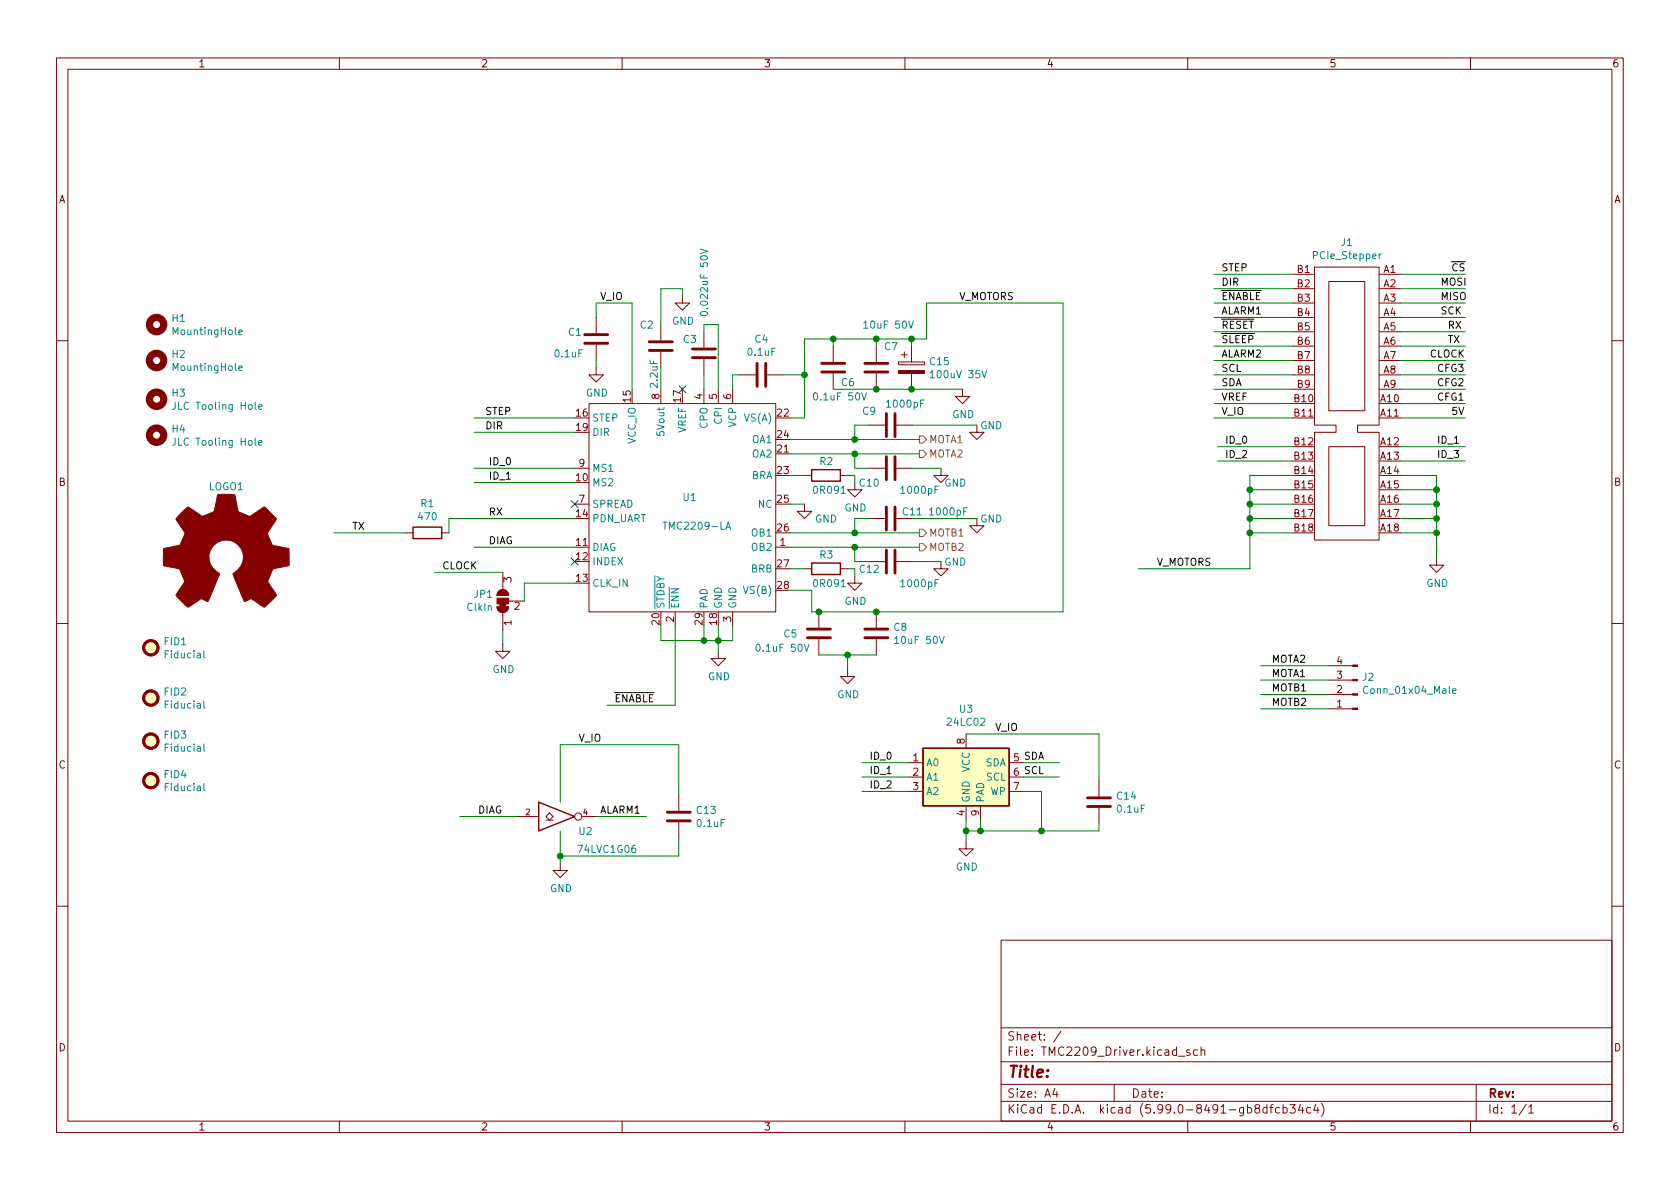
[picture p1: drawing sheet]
<svg xmlns="http://www.w3.org/2000/svg" width="297mm" height="210mm" viewBox="0 0 297 210" stroke-linecap="round" stroke-linejoin="round" font-family="sans-serif">
<g fill="none" stroke="#840000" stroke-width=".18">
<path d="M10 10.2h277v190.1h-277zM12 12.2h273v186.1h-273zM60 10.2v2M110 10.2v2M160 10.2v2M210 10.2v2M260 10.2v2M105.4 56.1v2.8M116.8 57.4v2.8M120.6 52.3v1.3h1.3l-1.3 1.3-1.2-1.3h1.2M124.5 58.7v2.8M228.6 48.5h3.8"/>
<path d="M228.6 51h3.8M228.6 53.6h3.8M228.6 56.1h3.8M228.6 58.7h3.8M232.4 47.2h11.4v28h-3.8v1.2h3.8v19.1h-11.4v-19.1h3.8v-1.2h-3.8zM234.9 49.8h6.4v22.8h-6.4zM243.8 48.5h3.8M243.8 51h3.8M243.8 53.6h3.8M243.8 56.1h3.8M243.8 58.7h3.8M10 60.2h2"/>
<path d="M104.1 71.4h33.1v36.8h-33.1zM105.4 65v1.3h1.3l-1.3 1.3-1.3-1.3h1.3M105.4 61v2.7M116.8 62.2v2.8M116.8 68.8v2.6M124.5 63.5v2.8M124.5 68.8v2.6M127 68.8v2.6M129.5 68.8v2.6M130.8 66.3h2.8M135.6 66.3h2.8M147.3 61.2v2.8"/>
<path d="M147.3 66v2.8M153.7 75.2h2.8M154.9 61.2v2.8M154.9 66v2.8M158.5 75.2h2.8M158.9 64h4.5v.5h-4.5zM159.4 62.7h1M159.9 62.2v1M161.2 61.2v2.8M161.2 66v2.8M170.2 68.8v1.3h1.2l-1.2 1.3-1.3-1.3h1.3M172.7 75.2v1.2h1.3l-1.3 1.3-1.3-1.3h1.3"/>
<path d="M228.6 71.4h3.8M228.6 73.9h3.8M228.6 79h3.8M228.6 61.2h3.8M228.6 63.7h3.8M228.6 66.3h3.8M228.6 68.8h3.8M234.9 79h6.4v14h-6.4zM243.8 71.4h3.8M243.8 73.9h3.8M243.8 79h3.8M243.8 61.2h3.8"/>
<path d="M243.8 63.7h3.8M243.8 66.3h3.8M243.8 68.8h3.8M285 60.2h2M71.8 94.2h1.2M78.1 94.2h1.3M101.6 89.1h2.5M101.6 96.8h2.5M101.6 82.8h2.5M137.2 96.8h2.5M137.2 80.3h2.5M142.2 89.1v1.3h1.3l-1.3 1.3-1.2-1.3h1.2"/>
<path d="M142.2 84.1h1.3M148.6 84.1h1.3M151.1 85.3v1.3h1.3l-1.3 1.3-1.2-1.3h1.2M153.7 91.7h2.8M153.7 82.8h2.8M153.7 99.3h2.8M158.5 91.7h2.8M158.5 82.8h2.8M158.5 99.3h2.8M166.4 99.3v1.3h1.2l-1.2 1.2-1.3-1.2h1.3M166.4 82.8v1.3h1.2l-1.2 1.2-1.3-1.2h1.3M172.7 91.7v1.3h1.3l-1.3 1.2-1.3-1.2h1.3"/>
<path d="M228.6 81.5h3.8M228.6 84.1h3.8M228.6 86.6h3.8M228.6 89.1h3.8M228.6 91.7h3.8M228.6 94.2h3.8M243.8 81.5h3.8M243.8 84.1h3.8M243.8 86.6h3.8M243.8 89.1h3.8M243.8 91.7h3.8M243.8 94.2h3.8"/>
<path d="M254 98.7v1.2h1.3l-1.3 1.3-1.3-1.3h1.3M10 110.2h2M87.9 107.3h2a1.02 1.02 0 0 1-1 1 1.02 1.02 0 0 1-1-1zM88.2 104.6a1.02 1.02 0 0 1 1.1-.3 1.02 1.02 0 0 1 .6 1h-2zM88.9 113.9v1.3h1.3l-1.3 1.3-1.3-1.3h1.3M88.9 101.2v3.1M88.9 108.3v3.1M89.9 106.3h2.8M119.4 108.2v2.5M127 115.2v1.3h1.3l-1.3 1.2-1.3-1.2h1.3M129.5 108.2v2.5M142.2 100.6h1.3"/>
<path d="M144.8 108.2v2.8M144.8 113v2.8M148.6 100.6h1.3M149.9 118.4v1.2h1.2l-1.2 1.3-1.3-1.3h1.3M151.1 101.8v1.3h1.3l-1.3 1.3-1.2-1.3h1.2M154.9 108.2v2.8M154.9 113v2.8M234.9 117.7h4.3M285 110.2h2M160.7 134.9h2.5M160.7 137.4h2.5M160.7 139.9h2.5"/>
<path d="M170.8 129.8v2.5M178.4 134.9h2.6M178.4 137.4h2.6M178.4 139.9h2.6M194.3 138v2.8M234.9 120.3h4.3M234.9 122.8h4.3M234.9 125.3h4.3M91.4 144.4h3.8M96.5 145h1.3M97.2 143.8l.6 .6-.6 .6-.7-.6zM99.1 152.6v1.3h1.2l-1.2 1.3-1.3-1.3h1.3"/>
<path d="M102.9 144.4h2.5M120 140.6v2.8M120 145.4v2.8M170.8 148.8v1.3h1.3l-1.3 1.3-1.3-1.3h1.3M170.8 142.5v2.5M173.4 142.5v2.5M194.3 142.9v2.8M10 160.2h2M177 166.3h108v32h-108zM285 160.2h2M60 198.3v2M110 198.3v2"/>
<path d="M160 198.3v2M177 194.8h108M177 191.8h108M177 187.8h108M177 181.8h108M186.5 192.5l-.4 1h1M186.9 193v1M187.6 182.4l-1.3 1.9M197 191.8v3M208.4 186.8h1.1M210 198.3v2M210.4 185.7l-.4-.1-.2 .2 .1 .3 .5 .1v.4h-.6"/>
<path d="M211.7 185.7l-.4-.1-.3 .3v.4l.1 .3h.6M212.4 185.8l.2-.2 .3 .1 .1 .9M212.4 185.1v1.5M222.1 196l-.2-.3v-.2l.2-.2 .5 .1 .1 .2-.1 .2-.6 .2-.1 .3v.4l.2 .1h.3l.3-.3-.1-.4-.2-.1M224 195.9l-.4-.1-.3 .3v.4l.1 .3h.6M224 195.3v1.5M224.5 195.8h.6M225.1 195.3l-.4 .2v1.3M226.2 195.9l-.4-.1-.3 .3v.4l.1 .3h.6M226.9 195.9l.4-.1 .3 .3v.4l-.2 .3h-.5M226.9 195.3v1.5M228.1 195.3h.9l-.5 .6 .4 .1v.7l-.2 .1h-.4l-.2-.1"/>
<path d="M229.9 195.3l-.3 1h.9M230.3 195.8v1M231.7 195.9l-.4-.1-.3 .3v.4l.1 .3h.6M232.6 195.3l-.3 1h.9M233 195.8v1M233.6 195.1a1.72 1.72 0 0 1 0 2.3M260 198.3v2M261 191.8v6.5M269.9 195.3l-1.3 1.9M270.3 195.8l.4-.5v1.5M270.3 196.8h.9"/>
<circle cx="102.2" cy="144.4" r=".63"/>
</g>
<g fill="#840000" stroke="#840000" stroke-width=".18">
<path d="M87.9 107.3h2a1.02 1.02 0 0 1-1 1 1.02 1.02 0 0 1-1-1z"/>
<path d="M88.2 104.6a1.02 1.02 0 0 1 1.1-.3 1.02 1.02 0 0 1 .6 1h-2z"/>
<path d="M88.4 106.8h1v.5h-1z"/>
<path d="M87.9 105.8h2v1h-2z"/>
<path d="M239.2 117.6h.8v.3h-.8z"/>
<path d="M239.2 120.1h.8v.3h-.8z"/>
<path d="M239.2 122.7h.8v.2h-.8z"/>
<path d="M239.2 125.2h.8v.3h-.8z"/>
<path d="M31.7 91l1.6-1.4 2.3 1.6a4.7 4.7 0 0 0 2.2-.8l.7-2.9h2.9a.92 .92 0 0 1 .3 1l.4 2 2.1 .8 2.4-1.6a.97 .97 0 0 1 .9 .6l1.4 1.5-1.6 2.4v.2l.2 .6 .7 1.4 2.9 .6v3l-2.8 .6-1 2.3 1.6 2.3-1.5 1.6a.81 .81 0 0 1-.8 .5l-2.2-1.4-1.2 .4-2-4.8a3.1 3.1 0 0 0 1.7-3.5 3.1 3.1 0 0 0-2.9-2.5 3.1 3.1 0 0 0-3 2.4 3.1 3.1 0 0 0 1.7 3.5l.1 .1-2 4.9-1.1-.5a3.5 3.5 0 0 0-1.6 1l-.9 .5-2-2a.93 .93 0 0 1 .4-.9l1.1-1.6-.9-2.1a3.7 3.7 0 0 0-1.9-.6l-1-.2v-2.9a.87 .87 0 0 1 .9-.3l2-.4 .6-1.4a.82 .82 0 0 0 .1-1.2l-1.4-2z"/>
<path d="M158.9 65.5h4.5v.5h-4.5z"/>
</g>
<g fill="none" stroke="#840000" stroke-width=".51">
<path d="M103.4 59.2h4M103.4 60.7h4M114.8 62h4.1M114.8 60.4h4.1M122.4 63.2h4.1M122.4 61.7h4.1M133.9 64.3v4M135.4 64.3v4M145.3 65.8h4.1M145.3 64.3h4.1M152.9 65.8h4.1M152.9 64.3h4.1"/>
<path d="M156.7 73.1v4.1M158.2 73.1v4.1M156.7 80.8v4M156.7 89.7v4M156.7 97.3v4M158.2 80.8v4M158.2 89.7v4M158.2 97.3v4M142.7 112.8h4.1M142.7 111.2h4.1M152.9 112.8h4.1M152.9 111.2h4.1"/>
<path d="M118 145.2h4M118 143.6h4M192.3 142.6h4M192.3 141.1h4"/>
<circle cx="26.7" cy="114.5" r="1.27"/>
<circle cx="26.7" cy="123.4" r="1.27"/>
<circle cx="26.7" cy="131.1" r="1.27"/>
<circle cx="26.7" cy="138" r="1.27"/>
</g>
<path d="M73 93.2h5.1v2h-5.1zM143.5 99.6h5.1v2h-5.1zM143.5 83.1h5.1v2h-5.1zM163.2 132.3h15.2v10.2h-15.2zM95.2 141.9l6.4 2.5-6.4 2.5z" fill="none" stroke="#840000" stroke-width=".25"/>
<g fill="none" stroke="#008484" stroke-width=".18">
<path d="M42.2 58.8l.6-.2v-.2l-.4-.1-.2 .2 .1 .6h.5M123.8 44l1.3 .4-1.3 .5M124 55.2a.69 .69 0 0 1 1.1 .3 .72 .72 0 0 1-1.3-.1zM152.7 57.1l.4-.3v1.2M152.7 58h.7M160.6 56.8l.5 1.2 .4-1.2M244.2 44.9l-.4 .2M31 77.5v.9a.41 .41 0 0 1-.5 .3M31 71.1v.9a.41 .41 0 0 1-.5 .4M42.2 65.1l.6-.1v-.3h-.4l-.2 .2 .1 .6h.5M45.1 77.5v1.1l.2 .1M45.1 71.1v1.1l.2 .2"/>
<path d="M45.7 78.3l.6-.1v-.2l-.4-.1-.2 .2 .1 .6h.5M45.7 72l.6-.2v-.2l-.4-.1-.2 .2 .1 .6h.5M152.4 69.5l.4 1.2 .4-1.2M164.5 65.9l.3-.4v1.3M164.5 66.8h.7M173.6 65.5l.4 1.3 .5-1.3M117.2 92.3h.7M128.3 93.6l.5-1.3 .4 1.3M128.5 93.2h.6M36 115.1v1.1l.2 .1M142.2 113.9l.4 1.3 .4-1.3M158.2 112.9l.3-.4v1.3"/>
<path d="M158.2 113.8h.7M166.1 112.5l.4 1.3 .5-1.3M36 138.6v1l.2 .2M36 131.6v1.1l.2 .1M36 124v1l.2 .2M256.8 122.2l.7-.1-.1-.3h-.4l-.2 .2 .1 .6h.5"/>
</g>
<g fill="#ffffbf" stroke="#ffffbf" stroke-width=".18">
<path d="M163.2 132.3h15.2v10.2h-15.2z"/>
<circle cx="26.7" cy="138" r="1.27"/>
<circle cx="26.7" cy="131.1" r="1.27"/>
<circle cx="26.7" cy="114.5" r="1.27"/>
<circle cx="26.7" cy="123.4" r="1.27"/>
</g>
<g fill="none" stroke="#840000" stroke-width="1.3">
<circle cx="27.7" cy="57.4" r="1.27"/>
<circle cx="27.7" cy="70.6" r="1.27"/>
<circle cx="27.7" cy="63.7" r="1.27"/>
<circle cx="27.7" cy="77" r="1.27"/>
</g>
<path d="M162.6 77.1h.6l.6 .6-.6 .7h-.6zM162.6 79.6h.6l.6 .7-.6 .6h-.6zM162.6 96.1h.6l.6 .7-.6 .6h-.6zM162.6 93.6h.6l.6 .6-.6 .7h-.6z" fill="none" stroke="#848400" stroke-width=".18"/>
<g fill="none" stroke="#008400" stroke-width=".18">
<path d="M105.4 56.1v-2.5h6.4v15.2M120.6 52.3v-1.3h-3.8v6.4M124.5 58.7v-1.3h2.5v11.4M147.3 59.9v1.3M154.9 59.9v1.3M161.2 59.9v1.3M214.6 51h14M214.6 53.6h14M214.6 48.5h14M214.6 56.1h14M214.6 58.7h14M247.6 51h11.5"/>
<path d="M247.6 53.6h11.5M247.6 48.5h11.5M247.6 56.1h11.5M247.6 58.7h11.5M83.8 73.9h17.8M83.8 76.4h17.8M105.4 63.7v1.3M116.8 65v3.8M124.5 66.3v2.5M130.8 66.3h-1.3v2.5M138.4 66.3h3.8M139.7 73.9h2.5v-14h21.6v-6.3h24.2v54.6h-44.5v-3.8h-3.8"/>
<path d="M139.7 77.7h22.9M147.3 68.8h22.9M153.7 75.2h-2.6v2.5M161.3 75.2h11.4M214.6 68.8h14M214.6 66.3h14M214.6 73.9h14M214.6 71.4h14M214.6 61.2h14M214.6 63.7h14M215.3 79h13.3M247.6 68.8h11.5"/>
<path d="M247.6 66.3h11.5M247.6 73.9h11.5M247.6 71.4h11.5M247.6 61.2h11.5M247.6 63.7h11.5M247.6 79h11.5M59.1 94.2h12.7M83.8 96.8h17.8M83.8 85.3h17.8M83.8 82.8h17.8M101.6 91.7h-22.2v2.5M139.7 94.2h22.9"/>
<path d="M139.7 96.8h22.9M139.7 80.3h22.9M139.7 84.1h2.5M139.7 89.1h2.5M149.9 84.1h1.2v1.2M151.1 96.8v2.5h2.6M151.1 80.3v2.5h2.6M153.7 91.7h-2.6v2.5M161.3 99.3h5.1M161.3 91.7h11.4M161.3 82.8h5.1M215.3 81.5h13.3"/>
<path d="M221 94.2h7.6M221 91.7h7.6M221 89.1h7.6M221 86.6h7.6M228.6 84.1h-7.6v16.5h-19.7M247.6 94.2h6.4M247.6 91.7h6.4M247.6 84.1h6.4v14.6M247.6 89.1h6.4M247.6 86.6h6.4M247.6 81.5h11.5M76.8 101.2h12.1"/>
<path d="M88.9 111.4v2.5M101.6 103.1h-8.9v3.2M116.8 110.7v2.6h12.7v-2.6M119.4 110.7v14h-12.1M124.5 110.7v2.6M127 110.7v4.5M139.7 100.6h2.5M144.8 115.8h10.1M149.9 100.6h1.2v1.2M149.9 115.8v2.6M222.9 117.7h12M152.4 134.9h8.3"/>
<path d="M152.4 137.4h8.3M152.4 139.9h8.3M170.8 129.8h23.5v8.2M181 134.9h6.3M181 137.4h6.3M181 139.9h3.1v7M222.9 120.3h12M222.9 122.8h12M222.9 125.3h12M81.3 144.4h10.1M99.1 146.9v5.7M105.4 144.4h8.9"/>
<path d="M120 140.6v-8.9h-20.9v10.2M120 148.2v3.2h-20.9M170.8 145v3.8M173.4 145v1.9M194.3 145.7v1.2h-23.5"/>
</g>
<path d="M120 68.2l1.3 1.2M121.3 68.2l-1.3 1.2M101 88.5l1.2 1.3M101 98.7l1.2 1.2M102.2 88.5l-1.2 1.3M102.2 98.7l-1.2 1.2" fill="none" stroke="#000084" stroke-width=".18"/>
<g fill="#008400" stroke="#008400" stroke-width=".18">
<circle cx="154.9" cy="68.8" r=".51"/>
<circle cx="161.2" cy="68.8" r=".51"/>
<circle cx="161.2" cy="59.9" r=".51"/>
<circle cx="154.9" cy="59.9" r=".51"/>
<circle cx="173.4" cy="146.9" r=".51"/>
<circle cx="170.8" cy="146.9" r=".51"/>
<circle cx="184.2" cy="146.9" r=".51"/>
<circle cx="149.9" cy="115.8" r=".51"/>
<circle cx="254" cy="91.7" r=".51"/>
<circle cx="254" cy="94.2" r=".51"/>
<circle cx="221" cy="86.6" r=".51"/>
<circle cx="221" cy="89.1" r=".51"/>
<circle cx="221" cy="91.7" r=".51"/>
<circle cx="221" cy="94.2" r=".51"/>
<circle cx="254" cy="86.6" r=".51"/>
<circle cx="254" cy="89.1" r=".51"/>
<circle cx="99.1" cy="151.4" r=".51"/>
<circle cx="124.5" cy="113.3" r=".51"/>
<circle cx="127" cy="113.3" r=".51"/>
<circle cx="142.2" cy="66.3" r=".51"/>
<circle cx="147.3" cy="59.9" r=".51"/>
<circle cx="151.1" cy="80.3" r=".51"/>
<circle cx="151.1" cy="94.2" r=".51"/>
<circle cx="151.1" cy="96.8" r=".51"/>
<circle cx="151.1" cy="77.7" r=".51"/>
<circle cx="144.8" cy="108.2" r=".51"/>
<circle cx="154.9" cy="108.2" r=".51"/>
</g>
<text font-size="2.8" fill="#840000" x="178" y="190.6">Title:</text>
<g font-size="2.1" fill="#840000">
<text x="178" y="184">Sheet: /</text>
<text x="178" y="186.7">File: TMC2209_Driver.kicad_sch</text>
<text x="178" y="196.9">KiCad E.D.A. kicad (5.99.0-8491-gb8dfcb34c4)</text>
<text x="178" y="194.1">Size: A4</text>
<text x="200" y="194.1">Date:</text>
<text x="263" y="194.1">Rev:</text>
<text x="263" y="196.9">Id: 1/1</text>
</g>
<g font-size="1.8" fill="#840000">
<text x="35" y="11.9">1</text>
<text x="85" y="11.9">2</text>
<text x="135" y="11.9">3</text>
<text x="185" y="11.9">4</text>
<text x="235" y="11.9">5</text>
<text x="285" y="11.9">6</text>
<text x="10.3" y="35.9">A</text>
<text x="285.3" y="35.9">A</text>
<text x="229.4" y="48.3">B1</text>
<text x="229.4" y="50.8">B2</text>
<text x="229.4" y="53.3">B3</text>
<text x="244.6" y="48.3">A1</text>
<text x="244.6" y="50.8">A2</text>
<text x="244.6" y="53.3">A3</text>
<text x="229.4" y="55.9">B4</text>
<text x="229.4" y="58.4">B5</text>
<text x="244.6" y="55.9">A4</text>
<text x="244.6" y="58.4">A5</text>
<text x="229.4" y="61">B6</text>
<text x="229.4" y="63.5">B7</text>
<text x="244.6" y="61">A6</text>
<text x="244.6" y="63.5">A7</text>
<text x="111.5" y="71.1" transform="rotate(-90 111.5 71.1)">15</text>
<text x="116.6" y="70.6" transform="rotate(-90 116.6 70.6)">8</text>
<text x="120.4" y="71.1" transform="rotate(-90 120.4 71.1)">17</text>
<text x="124.2" y="70.6" transform="rotate(-90 124.2 70.6)">4</text>
<text x="126.7" y="70.6" transform="rotate(-90 126.7 70.6)">5</text>
<text x="129.3" y="70.6" transform="rotate(-90 129.3 70.6)">6</text>
<text x="228.9" y="71.1">B10</text>
<text x="229.4" y="66">B8</text>
<text x="229.4" y="68.6">B9</text>
<text x="244.1" y="71.1">A10</text>
<text x="244.6" y="66">A8</text>
<text x="244.6" y="68.6">A9</text>
<text x="101.9" y="73.7">16</text>
<text x="101.9" y="76.2">19</text>
<text x="137.4" y="73.7">22</text>
<text x="137.4" y="77.5">24</text>
<text x="228.9" y="73.7">B11</text>
<text x="244.1" y="73.7">A11</text>
<text x="102.4" y="82.5">9</text>
<text x="137.4" y="80">21</text>
<text x="137.4" y="83.8">23</text>
<text x="228.9" y="78.7">B12</text>
<text x="228.9" y="81.3">B13</text>
<text x="228.9" y="83.8">B14</text>
<text x="244.1" y="78.7">A12</text>
<text x="244.1" y="81.3">A13</text>
<text x="244.1" y="83.8">A14</text>
<text x="10.3" y="85.9">B</text>
<text x="101.9" y="85.1">10</text>
<text x="102.4" y="88.9">7</text>
<text x="137.4" y="88.9">25</text>
<text x="228.9" y="86.4">B15</text>
<text x="228.9" y="88.9">B16</text>
<text x="244.1" y="86.4">A15</text>
<text x="244.1" y="88.9">A16</text>
<text x="285.3" y="85.9">B</text>
<text x="101.9" y="91.4">14</text>
<text x="137.4" y="94">26</text>
<text x="228.9" y="91.4">B17</text>
<text x="228.9" y="94">B18</text>
<text x="244.1" y="91.4">A17</text>
<text x="244.1" y="94">A18</text>
<text x="101.9" y="96.5">11</text>
<text x="101.9" y="99.1">12</text>
<text x="137.4" y="100.3">27</text>
<text x="137.9" y="96.5">1</text>
<text x="90.4" y="103" transform="rotate(-90 90.4 103)">3</text>
<text x="90.9" y="107.8">2</text>
<text x="101.9" y="102.9">13</text>
<text x="137.4" y="104.1">28</text>
<text x="90.4" y="110.6" transform="rotate(-90 90.4 110.6)">1</text>
<text x="116.6" y="110.5" transform="rotate(-90 116.6 110.5)">20</text>
<text x="119.1" y="110" transform="rotate(-90 119.1 110)">2</text>
<text x="124.2" y="110.5" transform="rotate(-90 124.2 110.5)">29</text>
<text x="126.7" y="110.5" transform="rotate(-90 126.7 110.5)">18</text>
<text x="129.3" y="110" transform="rotate(-90 129.3 110)">3</text>
<text x="236.4" y="117.5">4</text>
<text x="236.4" y="125.1">1</text>
<text x="236.4" y="122.5">2</text>
<text x="236.4" y="120">3</text>
<text x="170.6" y="131.6" transform="rotate(-90 170.6 131.6)">8</text>
<text x="10.3" y="135.9">C</text>
<text x="161.4" y="134.6">1</text>
<text x="161.4" y="137.2">2</text>
<text x="285.3" y="135.9">C</text>
<text x="161.4" y="139.7">3</text>
<text x="179.2" y="139.7">7</text>
<text x="170.6" y="144.3" transform="rotate(-90 170.6 144.3)">4</text>
<text x="173.1" y="144.3" transform="rotate(-90 173.1 144.3)">9</text>
<text x="10.3" y="185.9">D</text>
<text x="285.3" y="185.9">D</text>
<text x="35" y="199.9">1</text>
<text x="85" y="199.9">2</text>
<text x="135" y="199.9">3</text>
<text x="185" y="199.9">4</text>
<text x="235" y="199.9">5</text>
<text x="285" y="199.9">6</text>
</g>
<g font-size="1.8">
<text x="215.9" y="48">STEP</text>
<text x="256.5" y="48">~CS</text>
<text x="106" y="53">V_IO</text>
<text x="169.5" y="53">V_MOTORS</text>
<text x="215.9" y="53">~ENABLE</text>
<text x="215.9" y="50.5">DIR</text>
<text x="254.6" y="53">MISO</text>
<text x="254.6" y="50.5">MOSI</text>
<text x="215.9" y="58.1">~RESET</text>
<text x="215.9" y="55.6">ALARM1</text>
<text x="254.6" y="55.6">SCK</text>
<text x="255.9" y="58.1">RX</text>
<text x="215.9" y="65.7">SCL</text>
<text x="215.9" y="63.2">ALARM2</text>
<text x="215.9" y="60.7">~SLEEP</text>
<text x="252.7" y="63.2">CLOCK</text>
<text x="254" y="65.7">CFG3</text>
<text x="255.9" y="60.7">TX</text>
<text x="215.9" y="68.3">SDA</text>
<text x="215.9" y="70.8">VREF</text>
<text x="254" y="70.8">CFG1</text>
<text x="254" y="68.3">CFG2</text>
<text x="85.7" y="75.9">DIR</text>
<text x="85.7" y="73.4">STEP</text>
<text x="215.9" y="73.4">V_IO</text>
<text x="256.5" y="73.4">5V</text>
<text x="86.4" y="82.3">ID_0</text>
<text x="216.5" y="81">ID_2</text>
<text x="216.5" y="78.4">ID_0</text>
<text x="254" y="81">ID_3</text>
<text x="254" y="78.4">ID_1</text>
<text x="86.4" y="84.8">ID_1</text>
<text x="62.2" y="93.7">TX</text>
<text x="86.4" y="91.1">RX</text>
<text x="78.2" y="100.7">CLOCK</text>
<text x="86.4" y="96.2">DIAG</text>
<text x="204.5" y="100">V_MOTORS</text>
<text x="224.8" y="119.7">MOTA1</text>
<text x="224.8" y="117.2">MOTA2</text>
<text x="108.6" y="124.2">~ENABLE</text>
<text x="224.8" y="124.8">MOTB2</text>
<text x="224.8" y="122.3">MOTB1</text>
<text x="102.2" y="131.2">V_IO</text>
<text x="175.9" y="129.2">V_IO</text>
<text x="153.7" y="136.9">ID_1</text>
<text x="153.7" y="134.3">ID_0</text>
<text x="179.2" y="134.6">5 SDA</text>
<text x="179.2" y="137.2">6 SCL</text>
<text x="84.5" y="143.9">DIAG</text>
<text x="106" y="143.9">ALARM1</text>
<text x="153.7" y="139.4">ID_2</text>
</g>
<g font-size="1.8" fill="#008484">
<text x="232.4" y="45.8">PCIe_Stepper</text>
<text x="237.1" y="43.5">J1</text>
<text x="30.4" y="56.9">H1</text>
<text x="30.8" y="59.2">MountingHole</text>
<text x="100.5" y="59.4">C1</text>
<text x="113.2" y="58.1">C2</text>
<text x="118.8" y="57.4">GND</text>
<text x="125.2" y="55.1" transform="rotate(-90 125.2 55.1)">0.022uF 50V</text>
<text x="153.2" y="58.1">10uF 50V</text>
<text x="30.4" y="63.3">H2</text>
<text x="30.8" y="65.6">MountingHole</text>
<text x="98.2" y="63.2">0.1uF</text>
<text x="120.8" y="60.6">C3</text>
<text x="132.3" y="62.9">0.1uF</text>
<text x="133.5" y="60.6">C4</text>
<text x="156.4" y="61.9">C7</text>
<text x="164.5" y="64.6">C15</text>
<text x="30.4" y="70.1">H3</text>
<text x="103.6" y="70.1">GND</text>
<text x="116.3" y="68.4" transform="rotate(-90 116.3 68.4)">2.2uF</text>
<text x="144.3" y="70.8">0.1uF 50V</text>
<text x="148.8" y="68.3">C6</text>
<text x="165" y="66.9">100uV 35V</text>
<text x="30.4" y="76.5">H4</text>
<text x="31.2" y="72.5">JLC Tooling Hole</text>
<text x="104.6" y="74.5">STEP</text>
<text x="104.6" y="77.1">DIR</text>
<text x="117.5" y="76.8" transform="rotate(-90 117.5 76.8)">5Vout</text>
<text x="121.3" y="76.6" transform="rotate(-90 121.3 76.6)">VREF</text>
<text x="125.1" y="75.7" transform="rotate(-90 125.1 75.7)">CPO</text>
<text x="127.6" y="74.8" transform="rotate(-90 127.6 74.8)">CPI</text>
<text x="130.2" y="75.5" transform="rotate(-90 130.2 75.5)">VCP</text>
<text x="131.8" y="74.5">VS(A)</text>
<text x="152.5" y="73.3">C9</text>
<text x="157" y="72.1">1000pF</text>
<text x="168.3" y="73.9">GND</text>
<text x="173.3" y="75.9">GND</text>
<text x="31.2" y="78.8">JLC Tooling Hole</text>
<text x="104.6" y="83.4">MS1</text>
<text x="112.4" y="78.5" transform="rotate(-90 112.4 78.5)">VCC_IO</text>
<text x="133" y="80.9">OA2</text>
<text x="133" y="78.4">OA1</text>
<text x="145" y="82.2">R2</text>
<text x="36.9" y="86.7">LOGO1</text>
<text x="74.4" y="89.7">R1</text>
<text x="104.6" y="86">MS2</text>
<text x="104.6" y="89.8">SPREAD</text>
<text x="120.8" y="88.6">U1</text>
<text x="132.8" y="84.7">BRA</text>
<text x="134.1" y="89.8">NC</text>
<text x="144" y="87.3">0R091</text>
<text x="152" y="86">C10</text>
<text x="159.5" y="87.3">1000pF</text>
<text x="166.9" y="86">GND</text>
<text x="74.1" y="92">470</text>
<text x="104.6" y="92.3">PDN_UART</text>
<text x="117.8" y="93.7">TMC2209-LA</text>
<text x="133" y="94.9">OB1</text>
<text x="144.1" y="92.4">GND</text>
<text x="149.3" y="90.4">GND</text>
<text x="159.7" y="91.1">C11</text>
<text x="164.6" y="91.1">1000pF</text>
<text x="173.3" y="92.4">GND</text>
<text x="104.6" y="97.4">DIAG</text>
<text x="104.6" y="99.9">INDEX</text>
<text x="132.8" y="101.2">BRB</text>
<text x="133" y="97.4">OB2</text>
<text x="145" y="98.7">R3</text>
<text x="152" y="101.3">C12</text>
<text x="166.9" y="100">GND</text>
<text x="83.9" y="105.7">JP1</text>
<text x="104.6" y="103.8">CLK_IN</text>
<text x="117.5" y="107.7" transform="rotate(-90 117.5 107.7)">~STDBY</text>
<text x="120" y="107.7" transform="rotate(-90 120 107.7)">~ENN</text>
<text x="125.1" y="107.7" transform="rotate(-90 125.1 107.7)">PAD</text>
<text x="127.6" y="107.7" transform="rotate(-90 127.6 107.7)">GND</text>
<text x="130.2" y="107.7" transform="rotate(-90 130.2 107.7)">GND</text>
<text x="131.8" y="105">VS(B)</text>
<text x="144" y="103.8">0R091</text>
<text x="149.3" y="106.9">GND</text>
<text x="159.5" y="103.8">1000pF</text>
<text x="252.2" y="103.8">GND</text>
<text x="82.6" y="108">ClkIn</text>
<text x="138.6" y="112.7">C5</text>
<text x="158" y="111.5">C8</text>
<text x="158.6" y="113.9">10uF 50V</text>
<text x="29.1" y="114.1">FID1</text>
<text x="29.3" y="116.4">Fiducial</text>
<text x="87.1" y="119">GND</text>
<text x="134.2" y="115.3">0.1uF 50V</text>
<text x="29.1" y="123">FID2</text>
<text x="29.3" y="125.3">Fiducial</text>
<text x="125.2" y="120.3">GND</text>
<text x="148" y="123.5">GND</text>
<text x="240.9" y="120.4">J2</text>
<text x="241.6" y="122.7">Conn_01x04_Male</text>
<text x="29.1" y="130.6">FID3</text>
<text x="167.7" y="128.3">24LC02</text>
<text x="169.7" y="126">U3</text>
<text x="29.1" y="137.6">FID4</text>
<text x="29.3" y="132.9">Fiducial</text>
<text x="163.7" y="135.5">A0</text>
<text x="171.4" y="136.6" transform="rotate(-90 171.4 136.6)">VCC</text>
<text x="174.2" y="135.5">SDA</text>
<text x="29.3" y="139.9">Fiducial</text>
<text x="123.2" y="143.9">C13</text>
<text x="163.7" y="138">A1</text>
<text x="163.7" y="140.6">A2</text>
<text x="171.4" y="142" transform="rotate(-90 171.4 142)">GND</text>
<text x="174" y="142" transform="rotate(-90 174 142)">PAD</text>
<text x="174.4" y="138">SCL</text>
<text x="175.1" y="140.6">WP</text>
<text x="197.5" y="141.4">C14</text>
<text x="197.6" y="143.7">0.1uF</text>
<text x="102.4" y="147.6">U2</text>
<text x="123.3" y="146.2">0.1uF</text>
<text x="102.4" y="150.8">74LVC1G06</text>
<text x="169" y="153.9">GND</text>
<text x="97.2" y="157.7">GND</text>
</g>
<g font-size="1.8" fill="#848400">
<text x="164.2" y="78.4">MOTA1</text>
<text x="164.2" y="80.9">MOTA2</text>
<text x="164.2" y="94.9">MOTB1</text>
<text x="164.2" y="97.4">MOTB2</text>
</g>
<g font-size="1.4" fill="#840000">
<text x="93" y="144.1">2</text>
<text x="103.1" y="144.1">4</text>
</g>
</svg>
